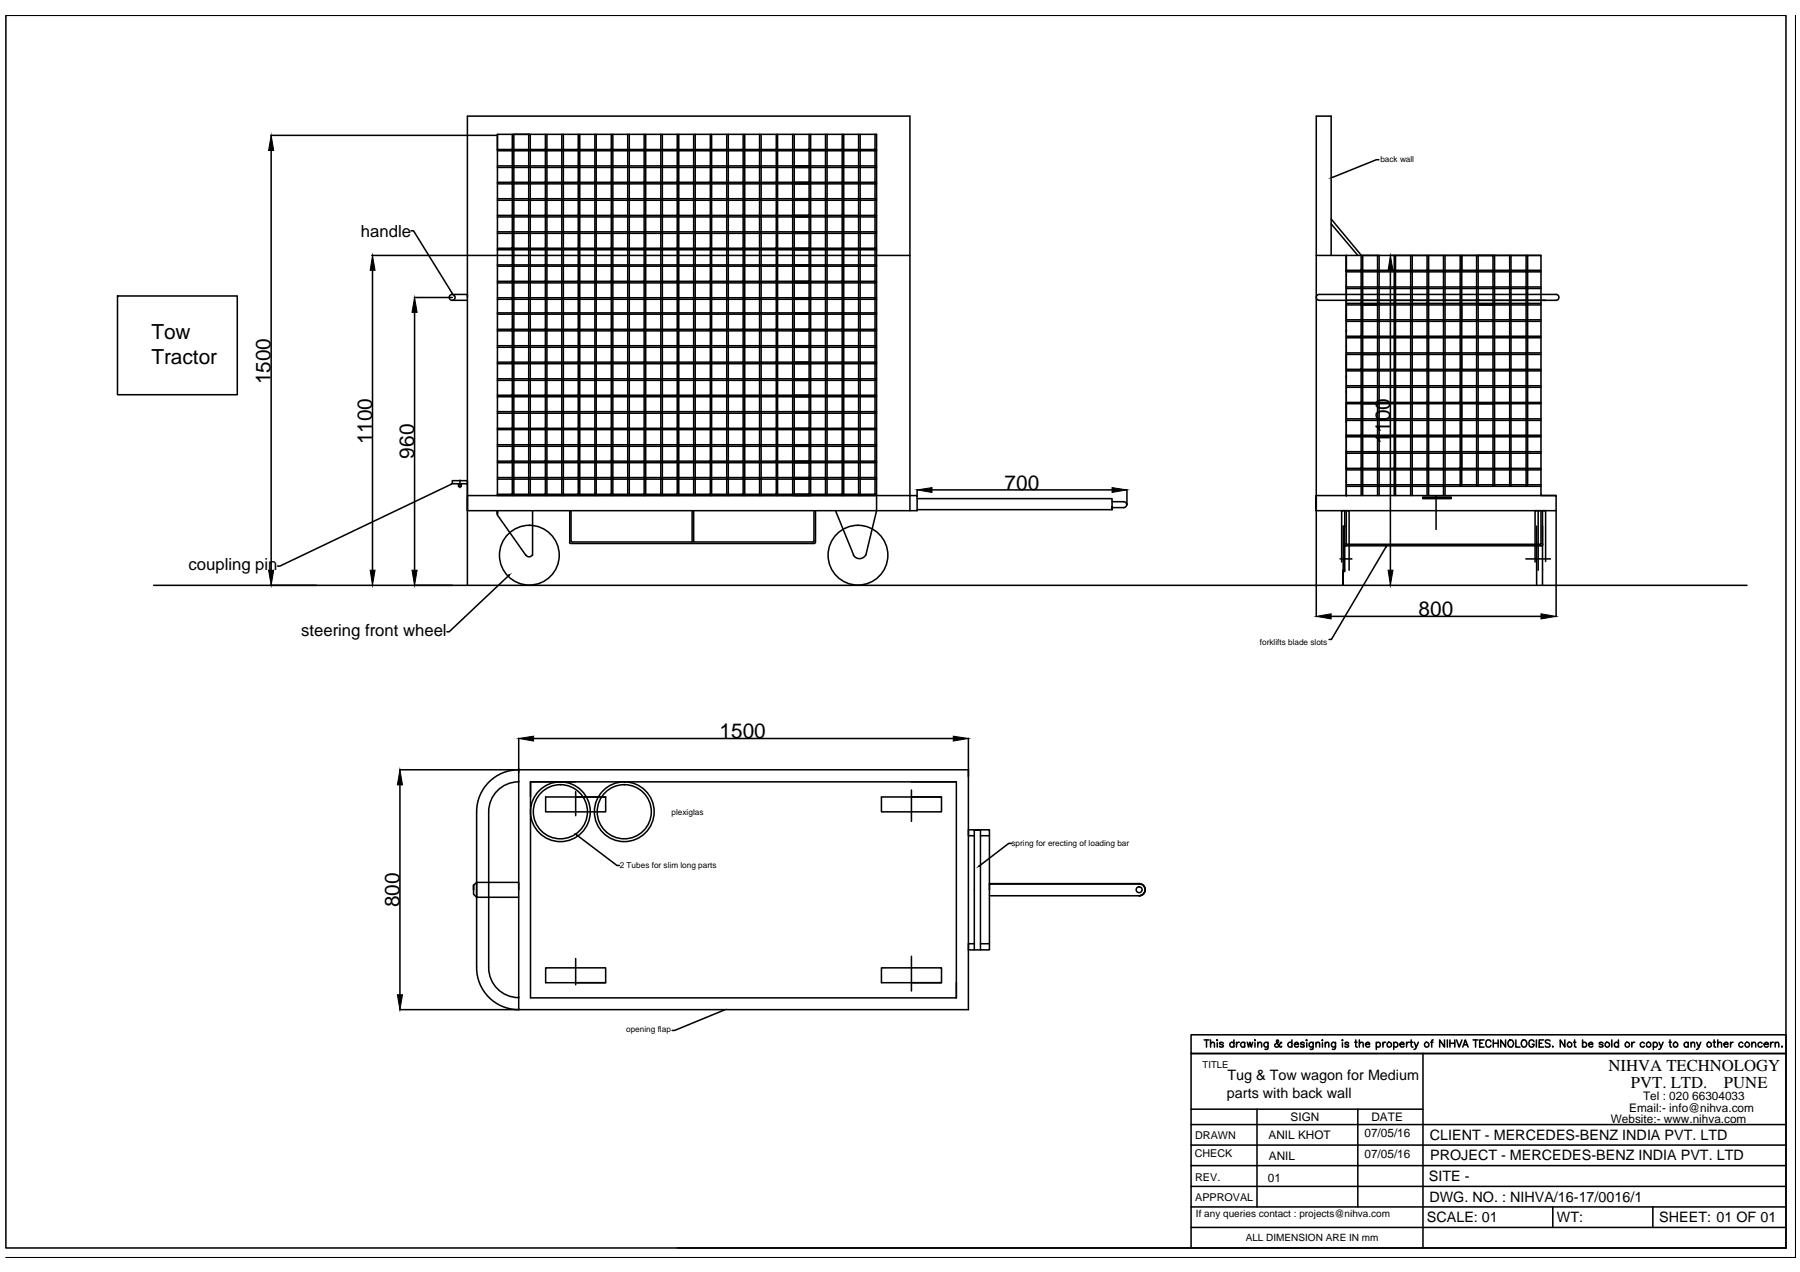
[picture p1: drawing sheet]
<svg xmlns="http://www.w3.org/2000/svg" width="297mm" height="210mm" viewBox="0 0 297 210" stroke-linecap="round" stroke-linejoin="round" font-family="sans-serif">
<!-- layer: 0 -->
<g fill="none" stroke="#000" stroke-width=".25">
<path d="M1 2.5h293.7v203.4h-293.7zM296.3 2.5v205h-295.3M44.7 22.3h37.3M44.7 24.8v69.3M67.8 38.1h.4l6.4 10.3M82.1 22.2v2.5h2.4v-2.5M82.1 24.7v.2h2.7v-2.7h2.4v2.7h-2.4v2.7h-2.7M87.2 22.2h.3v2.7h-.3v2.7h-2.4v2.7h-2.7M90 22.2v2.5h-5.5v2.7h-2.4M90.3 22.2v2.7h-2.8v2.7h-.3v2.7h-2.4v2.7h-2.7M92.7 22.2v2.7h-2.4v2.7h-2.8v2.7h-.3v2.7h-2.4v2.8h-2.7M93 22.2v2.7h-.3v2.7h-2.4v2.7h-2.8v2.7h-.3v2.8h-2.4v2.7h-2.7"/>
<path d="M95.4 22.2v2.5h-5.4v2.7h-5.5v2.7h-2.4M95.7 22.2v2.7h-2.7v2.7h-.3v2.7h-2.4v2.7h-2.8v2.8h-.3v2.7h-2.4v2.7h-2.7M98.2 22.2v2.7h-2.5v2.7h-2.7v2.7h-.3v2.7h-2.4v2.8h-2.8v2.7h-.3v2.7h-2.4v2.7h-2.7M98.4 22.2v2.7h-.2v2.7h-2.5v2.7h-2.7v2.7h-.3v2.8h-2.4v2.7h-2.8v2.7h-.3v2.7h-2.4v2.8h-2.7M100.9 22.2v2.5h-5.5v2.7h-5.4v2.7h-5.5v2.7h-2.4M101.1 22.2v2.7h-2.7v2.7h-.2v2.7h-2.5v2.7h-2.7v2.8h-.3v2.7h-2.4v2.7h-2.8v2.7h-.3v2.8h-2.4v2.7h-2.7M103.6 22.2v2.7h-2.5v2.7h-2.7v2.7h-.2v2.7h-2.5v2.8h-2.7v2.7h-.3v2.7h-2.4v2.7h-2.8v2.8h-.3v2.7h-2.4M103.8 22.2v2.7h-.2v2.7h-2.5v2.7h-2.7v2.7h-.2v2.8h-2.5v2.7h-2.7v2.7h-.3v2.7h-2.4v2.8h-2.8v2.7h-.3M106.3 22.2v2.5h-5.4v2.7h-5.5v2.7h-5.4v2.7h-5.5v2.7h-2.4M106.6 22.2v2.7h-2.8v2.7h-.2v2.7h-2.5v2.7h-2.7v2.8h-.2v2.7h-2.5v2.7h-2.7v2.7h-.3v2.8h-2.4v2.7h-2.8M109.1 22.2v2.7h-2.5v2.7h-2.8v2.7h-.2v2.7h-2.5v2.8h-2.7v2.7h-.2v2.7h-2.5v2.7h-2.7v2.8h-.3v2.7h-2.4M109.3 22.2v2.7h-.2v2.7h-2.5v2.7h-2.8v2.7h-.2v2.8h-2.5v2.7h-2.7v2.7h-.2v2.7h-2.5v2.8h-2.7v2.7h-.3"/>
<path d="M111.8 22.2v2.5h-5.5v2.7h-5.4v2.7h-5.5v2.7h-5.4v2.7h-5.5v2.8h-2.4M112 22.2v2.7h-2.7v2.7h-.2v2.7h-2.5v2.7h-2.8v2.8h-.2v2.7h-2.5v2.7h-2.7v2.7h-.2v2.8h-2.5v2.7h-2.7M114.5 22.2v2.7h-2.5v2.7h-2.7v2.7h-.2v2.7h-2.5v2.8h-2.8v2.7h-.2v2.7h-2.5v2.7h-2.7v2.8h-.2v2.7h-2.5M114.7 22.2v2.7h-.2v2.7h-2.5v2.7h-2.7v2.7h-.2v2.8h-2.5v2.7h-2.8v2.7h-.2v2.7h-2.5v2.8h-2.7v2.7h-.2M117.2 22.2v2.5h-5.4v2.7h-5.5v2.7h-5.4v2.7h-5.5v2.7h-5.4v2.8h-5.5v2.7h-2.4M117.4 22.2v2.7h-2.7v2.7h-.2v2.7h-2.5v2.7h-2.7v2.8h-.2v2.7h-2.5v2.7h-2.8v2.7h-.2v2.8h-2.5v2.7h-2.7M119.9 22.2v2.7h-2.5v2.7h-2.7v2.7h-.2v2.7h-2.5v2.8h-2.7v2.7h-.2v2.7h-2.5v2.7h-2.8v2.8h-.2v2.7h-2.5M120.2 22.2v2.7h-.3v2.7h-2.5v2.7h-2.7v2.7h-.2v2.8h-2.5v2.7h-2.7v2.7h-.2v2.7h-2.5v2.8h-2.8v2.7h-.2M122.6 22.2v2.5h-5.4v2.7h-5.4v2.7h-5.5v2.7h-5.4v2.7h-5.5v2.8h-5.4v2.7h-5.5v2.7h-2.4M122.9 22.2v2.7h-2.7v2.7h-.3v2.7h-2.5v2.7h-2.7v2.8h-.2v2.7h-2.5v2.7h-2.7v2.7h-.2v2.8h-2.5v2.7h-2.8M125.3 22.2v2.7h-2.4v2.7h-2.7v2.7h-.3v2.7h-2.5v2.8h-2.7v2.7h-.2v2.7h-2.5v2.7h-2.7v2.8h-.2v2.7h-2.5M125.6 22.2v2.7h-.3v2.7h-2.4v2.7h-2.7v2.7h-.3v2.8h-2.5v2.7h-2.7v2.7h-.2v2.7h-2.5v2.8h-2.7v2.7h-.2"/>
<path d="M128.1 22.2v2.5h-5.5v2.7h-5.4v2.7h-5.4v2.7h-5.5v2.7h-5.4v2.8h-5.5v2.7h-5.4v2.7h-5.5v2.7h-2.4M128.3 22.2v2.7h-2.7v2.7h-.3v2.7h-2.4v2.7h-2.7v2.8h-.3v2.7h-2.5v2.7h-2.7v2.7h-.2v2.8h-2.5v2.7h-2.7M130.8 22.2v2.7h-2.5v2.7h-2.7v2.7h-.3v2.7h-2.4v2.8h-2.7v2.7h-.3v2.7h-2.5v2.7h-2.7v2.8h-.2v2.7h-2.5M131.1 22.2v2.7h-.3v2.7h-2.5v2.7h-2.7v2.7h-.3v2.8h-2.4v2.7h-2.7v2.7h-.3v2.7h-2.5v2.8h-2.7v2.7h-.2M131.1 27.6v2.7h-.3v2.7h-2.5v2.8h-2.7v2.7h-.3v2.7h-2.4v2.7h-2.7v2.8h-.3v2.7h-2.5M131.1 30.3v2.7h-.3v2.8h-2.5v2.7h-2.7v2.7h-.3v2.7h-2.4v2.8h-2.7v2.7h-.3M131.1 33v2.8h-.3v2.7h-2.5v2.7h-2.7v2.7h-.3v2.8h-2.4v2.7h-2.7M131.1 35.8v2.7h-.3v2.7h-2.5v2.7h-2.7v2.8h-.3v2.7h-2.4M131.1 38.5v2.7h-.3v2.7h-2.5v2.8h-2.7v2.7h-.3M131.1 27.6h2.7M131.1 30.3h2.7M131.1 33h2.7"/>
<path d="M131.1 35.8h2.7M131.1 38.5h2.7M133.5 22.2v2.5h-5.4v2.7h-5.5v2.7h-5.4v2.7h-5.4v2.7h-5.5v2.8h-5.4v2.7h-5.5v2.7h-5.4v2.7h-5.5v2.7h-2.4M133.5 27.4h-5.4v2.7h-5.5v2.7h-5.4v2.7h-5.4v2.8h-5.5v2.7h-5.4v2.7h-5.5v2.7h-5.4v2.7h-2.8M133.5 30.1h-5.4v2.7h-5.5v2.7h-5.4v2.8h-5.4v2.7h-5.5v2.7h-5.4v2.7h-5.5v2.7h-2.7M133.5 32.8h-5.4v2.7h-5.5v2.8h-5.4v2.7h-5.4v2.7h-5.5v2.7h-5.4v2.7h-2.7M133.5 35.5h-5.4v2.8h-5.5v2.7h-5.4v2.7h-5.4v2.7h-5.5v2.7h-2.7M133.5 38.3h-5.4v2.7h-5.5v2.7h-5.4v2.7h-5.4v2.7h-2.7M133.8 38.5h2.4v-2.7h.3v-2.8h2.7v-2.7h2.5v-2.7h.2v-2.7h2.8v-2.7h-62.6v59.6h2.7v-2.7h2.4v-2.7h.3v-2.8h2.8v-2.7h2.4v-2.7h.3v-2.7h2.7v-2.7h2.5v-2.8h.2v-2.7h2.7v-2.7h2.5v-2.8h.2v-2.7M133.8 22.2v2.7h-2.7v2.7h-.3v2.7h-2.5v2.7h-2.7v2.8h-.3v2.7h-2.4v2.7h-2.7v2.7h-.3v2.8h-2.5v2.7h-2.7M133.8 27.6v2.7h-2.7M133.8 30.3v2.7h-2.7"/>
<path d="M133.8 33v2.8h-2.7M133.8 35.8v2.7h-2.7M133.8 38.5v2.7h-2.7M136.2 22.2v2.7h-2.4v2.7h-2.7M136.5 22.2v2.7h-.3v2.7h-2.4M139 22.2v2.5h-5.5v2.7h-2.4M139.2 22.2v2.7h-2.7v2.7h-.3v2.7h-2.4M141.7 22.2v2.7h-2.5v2.7h-2.7v2.7h-.3v2.7h-2.4M141.9 22.2v2.7h-.2v2.7h-2.5v2.7h-2.7v2.7h-.3v2.8h-2.4M144.4 22.2v2.5h-5.4v2.7h-5.5v2.7h-2.4M144.7 24.7h-.3v2.7h-5.4v2.7h-5.5v2.7h-2.4M144.7 27.4h-.3v2.7h-5.4v2.7h-5.5v2.7h-2.4"/>
<path d="M144.7 27.6h-2.8v2.7h-.2v2.7h-2.5v2.8h-2.7v2.7h-.3v2.7h-2.4M144.7 30.1h-.3v2.7h-5.4v2.7h-5.5v2.8h-2.4M144.7 30.3h-2.8v2.7h-.2v2.8h-2.5v2.7h-2.7v2.7h-.3v2.7h-2.4M144.7 32.8h-.3v2.7h-5.4v2.8h-5.5v2.7h-2.4M144.7 33h-2.8v2.8h-.2v2.7h-2.5v2.7h-2.7v2.7h-.3v2.8h-2.4M144.7 35.5h-.3v2.8h-5.4v2.7h-5.5v2.7h-2.4M144.7 35.8h-2.8v2.7h-.2v2.7h-2.5v2.7h-2.7v2.8h-.3v2.7h-5.1h2.7v-2.7M144.7 38.3h-.3v2.7h-5.4v2.7h-5.5v2.7h-2.4M144.7 38.5h-2.8v2.7h-.2v2.7h-2.5v2.8h-2.7v2.7h-.3M144.7 24.9v59.2M219.7 36.9l4.4 5.2M219.7 36.1l5 6"/>
<path d="M227.5 26.4h-.4l-7.2 2.9M19.4 48.8h19.8v16.3h-19.8zM61.4 42.1h88.8M61.5 44.6v49.5M68.4 49.1h6.2M68.4 51.5v42.6M74.6 48.6h2.5v.5M74.6 49.6h2.5M84.5 49.1v2.5h-2.4M84.8 49.1h-.3v.3M84.8 49.1v2.7h-2.7M84.8 49.1h2.4"/>
<path d="M87.2 49.1v2.7h-2.4v2.8h-2.7M87.5 49.1v2.7h-.3v2.8h-2.4v2.7h-2.7M90 49.1v2.5h-5.5v2.7h-2.4M90.3 49.1h-.3v.3M90.3 49.1v2.7h-2.8v2.8h-.3v2.7h-2.4v2.7h-2.7M90.3 49.1h2.4M92.7 49.1v2.7h-2.4v2.8h-2.8v2.7h-.3v2.7h-2.4v2.8h-2.7M93 49.1v2.7h-.3v2.8h-2.4v2.7h-2.8v2.7h-.3v2.8h-2.4v2.7h-2.7M95.4 49.1v2.5h-5.4v2.7h-5.5v2.8h-2.4M95.7 49.1h-.3v.3M95.7 49.1v2.7h-2.7v2.8h-.3v2.7h-2.4v2.7h-2.8v2.8h-.3v2.7h-2.4v2.7h-2.7M95.7 49.1h2.5"/>
<path d="M98.2 49.1v2.7h-2.5v2.8h-2.7v2.7h-.3v2.7h-2.4v2.8h-2.8v2.7h-.3v2.7h-2.4v2.7h-2.7M98.4 49.1v2.7h-.2v2.8h-2.5v2.7h-2.7v2.7h-.3v2.8h-2.4v2.7h-2.8v2.7h-.3v2.7h-2.4v2.7h-2.7M100.9 49.1v2.5h-5.5v2.7h-5.4v2.8h-5.5v2.7h-2.4M101.1 49.1h-.2v.3M101.1 49.1v2.7h-2.7v2.8h-.2v2.7h-2.5v2.7h-2.7v2.8h-.3v2.7h-2.4v2.7h-2.8v2.7h-.3v2.7h-2.4v2.8h-2.7M101.1 49.1h2.5M103.6 49.1v2.7h-2.5v2.8h-2.7v2.7h-.2v2.7h-2.5v2.8h-2.7v2.7h-.3v2.7h-2.4v2.7h-2.8v2.7h-.3v2.8h-2.4v2.7h-2.7M106.3 49.1v2.5h-5.4v2.7h-5.5v2.8h-5.4v2.7h-5.5v2.7h-2.4M106.6 49.1h-.3v.3M106.6 49.1v2.7h-2.8v2.8h-.2v2.7h-2.5v2.7h-2.7v2.8h-.2v2.7h-2.5v2.7h-2.7v2.7h-.3v2.7h-2.4v2.8h-2.8v2.7h-.3v2.7h-2.4M106.6 49.1h2.5M109.1 49.1v2.7h-2.5v2.8h-2.8v2.7h-.2v2.7h-2.5v2.8h-2.7v2.7h-.2v2.7h-2.5v2.7h-2.7v2.7h-.3v2.8h-2.4v2.7h-2.8v2.7h-.3"/>
<path d="M109.3 49.1v2.7h-.2v2.8h-2.5v2.7h-2.8v2.7h-.2v2.8h-2.5v2.7h-2.7v2.7h-.2v2.7h-2.5v2.7h-2.7v2.8h-.3v2.7h-2.4v2.7h-2.8M111.8 49.1v2.5h-5.5v2.7h-5.4v2.8h-5.5v2.7h-5.4v2.7h-5.5v2.7h-2.4M112 49.1h-.2v.3M112 49.1v2.7h-2.7v2.8h-.2v2.7h-2.5v2.7h-2.8v2.8h-.2v2.7h-2.5v2.7h-2.7v2.7h-.2v2.7h-2.5v2.8h-2.7v2.7h-.3v2.7h-2.4M112 49.1h2.5M114.5 49.1v2.7h-2.5v2.8h-2.7v2.7h-.2v2.7h-2.5v2.8h-2.8v2.7h-.2v2.7h-2.5v2.7h-2.7v2.7h-.2v2.8h-2.5v2.7h-2.7v2.7h-.3M114.7 49.1v2.7h-.2v2.8h-2.5v2.7h-2.7v2.7h-.2v2.8h-2.5v2.7h-2.8v2.7h-.2v2.7h-2.5v2.7h-2.7v2.8h-.2v2.7h-2.5v2.7h-2.7M117.2 49.1v2.5h-5.4v2.7h-5.5v2.8h-5.4v2.7h-5.5v2.7h-5.4v2.7h-5.5v2.7h-2.4M117.4 49.1h-.2v.3M117.4 49.1v2.7h-2.7v2.8h-.2v2.7h-2.5v2.7h-2.7v2.8h-.2v2.7h-2.5v2.7h-2.8v2.7h-.2v2.7h-2.5v2.8h-2.7v2.7h-.2v2.7h-2.5M117.4 49.1h2.5M119.9 49.1v2.7h-2.5v2.8h-2.7v2.7h-.2v2.7h-2.5v2.8h-2.7v2.7h-.2v2.7h-2.5v2.7h-2.8v2.7h-.2v2.8h-2.5v2.7h-2.7v2.7h-.2"/>
<path d="M120.2 49.1v2.7h-.3v2.8h-2.5v2.7h-2.7v2.7h-.2v2.8h-2.5v2.7h-2.7v2.7h-.2v2.7h-2.5v2.7h-2.8v2.8h-.2v2.7h-2.5v2.7h-2.7M122.6 49.1v2.5h-5.4v2.7h-5.4v2.8h-5.5v2.7h-5.4v2.7h-5.5v2.7h-5.4v2.7h-5.5v2.8h-2.4M122.9 49.1h-.3v.3M122.9 49.1v2.7h-2.7v2.8h-.3v2.7h-2.5v2.7h-2.7v2.8h-.2v2.7h-2.5v2.7h-2.7v2.7h-.2v2.7h-2.5v2.8h-2.8v2.7h-.2v2.7h-2.5M122.9 49.1h2.4M125.3 49.1v2.7h-2.4v2.8h-2.7v2.7h-.3v2.7h-2.5v2.8h-2.7v2.7h-.2v2.7h-2.5v2.7h-2.7v2.7h-.2v2.8h-2.5v2.7h-2.8v2.7h-.2M125.6 49.1v2.7h-.3v2.8h-2.4v2.7h-2.7v2.7h-.3v2.8h-2.5v2.7h-2.7v2.7h-.2v2.7h-2.5v2.7h-2.7v2.8h-.2v2.7h-2.5v2.7h-2.8M128.1 49.1v2.5h-5.5v2.7h-5.4v2.8h-5.4v2.7h-5.5v2.7h-5.4v2.7h-5.5v2.7h-5.4v2.8h-5.5v2.7h-2.4M128.3 49.1h-.2v.3M128.3 49.1v2.7h-2.7v2.8h-.3v2.7h-2.4v2.7h-2.7v2.8h-.3v2.7h-2.5v2.7h-2.7v2.7h-.2v2.7h-2.5v2.8h-2.7v2.7h-.2v2.7h-2.5M128.3 49.1h2.5M130.8 49.1h2.7v2.5h-2.4"/>
<path d="M130.8 49.1v2.7h-2.5v2.8h-2.7v2.7h-.3v2.7h-2.4v2.8h-2.7v2.7h-.3v2.7h-2.5v2.7h-2.7v2.7h-.2v2.8h-2.5v2.7h-2.7v2.7h-.2M131.1 41.2v2.7h-.3v2.8h-2.5v2.7h-2.7M131.1 43.9v2.8h-.3v2.7h-2.5M131.1 46.7v2.7h-.3M131.1 51.8v2.8h-.3v2.7h-2.5v2.7h-2.7v2.8h-.3v2.7h-2.4v2.7h-2.7v2.7h-.3v2.7h-2.5v2.8h-2.7v2.7h-.2v2.7h-2.5M131.1 54.6v2.7h-.3v2.7h-2.5v2.8h-2.7v2.7h-.3v2.7h-2.4v2.7h-2.7v2.7h-.3v2.8h-2.5v2.7h-2.7v2.7h-.2M131.1 57.3v2.7h-.3v2.8h-2.5v2.7h-2.7v2.7h-.3v2.7h-2.4v2.7h-2.7v2.8h-.3v2.7h-2.5v2.7h-2.7M131.1 41.2h2.7M131.1 43.9h2.7M131.1 46.7h2.7M131.1 51.8h2.7M131.1 54.6h2.7"/>
<path d="M131.1 57.3h2.7M133.5 41h-5.4v2.7h-5.5v2.7h-5.4v2.7h-2.7M133.5 43.7h-5.4v2.7h-5.5v2.7h-2.7M133.5 46.4h-5.4v2.7h-2.8M133.5 51.6h-5.4v2.7h-5.5v2.8h-5.4v2.7h-5.4v2.7h-5.5v2.7h-5.4v2.7h-5.5v2.8h-5.4v2.7h-5.5v2.7h-2.4M133.5 54.3h-5.4v2.8h-5.5v2.7h-5.4v2.7h-5.4v2.7h-5.5v2.7h-5.4v2.8h-5.5v2.7h-5.4v2.7h-5.5v2.7h-2.4M133.5 57.1h-5.4v2.7h-5.5v2.7h-5.4v2.7h-5.4v2.7h-5.5v2.8h-5.4v2.7h-5.5v2.7h-5.4v2.7h-5.5v2.8h-2.4M133.5 59.8h-5.4v2.7h-5.5v2.7h-5.4v2.7h-5.4v2.8h-5.5v2.7h-5.4v2.7h-5.5v2.7h-5.4v2.8h-5.5v.2M133.8 41.2v2.7h-2.7M133.8 43.9v2.8h-2.7M133.8 49.1h-.3v.3M133.8 49.1v2.7h-2.7"/>
<path d="M133.8 51.8v2.8h-2.7M133.8 54.6v2.7h-2.7M133.8 57.3v2.7h-2.7M133.8 49.1h2.4M136.2 49.1v2.7h-2.4M136.5 49.1v2.7h-.3v2.8h-2.4M139 49.1v2.5h-5.5v2.7h-2.4M139.2 49.1h-.2v.3M139.2 49.1v2.7h-2.7v2.8h-.3v2.7h-2.4M139.2 49.1h2.5M141.7 49.1v2.7h-2.5v2.8h-2.7v2.7h-.3v2.7h-2.4M141.9 49.1v2.7h-.2v2.8h-2.5v2.7h-2.7v2.7h-.3v2.8h-2.4"/>
<path d="M141.9 49.4h2.8M144.4 49.1v2.5h-5.4v2.7h-5.5v2.8h-2.4M144.7 41h-.3v2.7h-5.4v2.7h-5.5v2.7h-2.4v2.7h-.3v2.8h-2.5v2.7h-2.7v2.7h-.3v2.8h-2.4v2.7h-2.7v2.7h-.3v2.7h-2.5v2.7h-2.7v2.8h-.2v2.7h-2.5v2.7h-2.7M144.7 41.2h-2.8v2.7h-.2v2.8h-2.5v2.7h-2.7M144.7 43.7h-.3v2.7h-5.4v2.7h-2.8M144.7 43.9h-2.8v2.8h-.2v2.7h-2.5M144.7 46.4h-.3v2.7h-2.7M144.7 46.7h-2.8v2.7h-.2M144.7 49.1h-.3v.3M144.7 51.6h-.3v2.7h-5.4v2.8h-5.5v2.7h-2.4M144.7 51.8h-2.8v2.8h-.2v2.7h-2.5v2.7h-2.7v2.8h-.3v2.7h-2.4M144.7 54.3h-.3v2.8h-5.4v2.7h-5.5v2.7h-2.4"/>
<path d="M144.7 54.6h-2.8v2.7h-.2v2.7h-2.5v2.8h-2.7v2.7h-.3v2.7h-2.4M144.7 57.1h-.3v2.7h-5.4v2.7h-5.5v2.7h-2.4M144.7 57.3h-2.8v2.7h-.2v2.8h-2.5v2.7h-2.7v2.7h-.3v2.7h-2.4M144.7 59.8h-.3v2.7h-5.4v2.7h-5.5v2.7h-2.4M217.2 42.1v-22.9h2.5v22.9M217.3 48.8l.4-.2h39.1a.49 .49 0 0 1 .5 .5 .49 .49 0 0 1-.5 .5h-39.1a.49 .49 0 0 1-.4-.8zM222.2 42.1h32.1v39.7h2.5M222.2 42.1v2.8M222.2 47.1v2.7M222.2 52.1v2.7M222.2 54.5v2.7M222.2 57.1v2.7"/>
<path d="M222.2 59.6v2.7M222.2 42.1v2.5h2.4v-2.5M222.2 55.5h2.4v-2.7h5.5v-2.7h5.4v-2.7h5.5v-2.8h.2v.3h2.7v-2.8h2.5v2.8h-2.5v2.7h-2.7v2.7h-2.7v2.7h-.3v2.7h-2.4v2.8h-2.8v2.7h-.2v2.7h-2.5v2.7h-2.7M224.9 50.3v2.7h-2.7v-.2M224.9 50.3h2.4v2.7h-2.4v2.7h-2.7M224.9 58.5v2.7h-2.7v-.3M224.9 58.5h2.4v2.7h-2.4v2.7h-2.7M227.3 42.1h.3v2.8h-.3v2.7h-2.4v2.7h-2.7v2.5h2.4v-2.7h5.5v-2.7h5.4v-2.8h5.5v-2.5M229.4 42.1h24.9M229.4 44.6v49.5M230.1 42.1v2.5h-5.5v2.8h-2.4v-2.8v.3h2.7v-2.8h2.4v2.8h-2.4v2.7h-2.7M230.3 42.1v2.8h-2.7v2.7h-.3v2.7h-2.4"/>
<path d="M232.8 42.1v2.8h-2.5v2.7h-2.7v2.7h-.3h.3v2.7h-.3v2.7h-2.4v2.8h-2.7v2.4h2.4v-2.7h5.5v-2.7h5.4v-2.7h5.5v-2.7h2.7v-2.7h5.4v-2.8h5.2M233 49.6h.3h-11.1v2.7M233 42.1v2.8h-.2v2.7h-2.5v2.7h-2.7M233.3 49.6h10.9h-.3M235.5 42.1v2.5h-5.4v2.8h-5.5v2.7h-2.4M235.8 42.1v2.8h-2.8v2.7h-.2v2.7h-2.5v2.7h-2.7v2.7h-.3v2.8h-2.4M238.2 42.1v2.8h-2.4v2.7h-2.8v2.7h-.2v2.7h-2.5v2.7h-2.7v2.8h-.3h.3v2.7h-.3v2.7h-2.4v2.7h-2.7v2.5h2.4v-2.7h5.5v-2.7h5.4v-2.8h5.5v-2.7h2.7v-2.7h5.4v-2.7h5.2M238.5 42.1v2.8h-.3v2.7h-2.4v2.7h-2.8v2.7h-.2v2.7h-2.5v2.8h-2.7M241.2 44.9v2.7h-2.7v2.7h-.3v2.7h-2.4v2.7h-2.8v2.8h-.2v2.7h-2.5v2.7h-2.7v2.7h-.3h.3v2.8h-.3v2.7h-2.4v2.7h-2.7v2.5h2.4v-2.8h5.5v-2.7h5.4v-2.7h5.5v-2.7h2.7v-2.7h5.4v-2.8h5.2M241.2 50.3v2.7h-2.7v2.7h-.3v2.8h-2.4v2.7h-2.8v2.7h-.2v2.7h-2.5v2.8h-2.7v2.7h-.3v2.7h-2.4M241.2 53v2.7h-2.7v2.8h-.3v2.7h-2.4v2.7h-2.8v2.7h-.2v2.8h-2.5v2.7h-2.7v2.7h-.3h.3v2.7h-.3v2.7h-2.4v1.6M241.2 58.5v2.7h-2.7v2.7h-.3v2.7h-2.4v2.8h-2.8v2.7h-.2v2.7h-2.5v2.7h-2.7v2.7h-.3v1.6"/>
<path d="M243.7 42.1v2.5h-2.5v-2.5v2.8h-2.7v2.7h-.3v2.7h-2.4v2.7h-2.8v2.7h-.2v2.8h-2.5v2.7h-2.7v2.7h-.3v2.7h-2.4M243.9 50.3v2.7h-2.7v-.2h-.2v2.7h-5.5v2.7h-5.4v2.7h-5.5v2.8h-2.4M243.9 50.3h2.5v2.7h-2.5v2.7h-2.7v2.8h-2.7v2.7h-.3v2.7h-2.4v2.7h-2.8v2.8h-.2v2.7h-2.5v2.7h-2.7M243.9 58.5v2.7h-2.7v-.3h-.2v2.8h-5.5v2.7h-5.4v2.7h-5.5v2.7h-2.4M243.9 58.5h2.5v2.7h-2.5v2.7h-2.7v2.7h-2.7v2.8h-.3v2.7h-2.4v2.7h-2.8v2.7h-.2v2.7h-2.5v1.6M244.2 49.6h10.9M246.4 42.1h.2v2.8h-.2v2.7h-2.5v2.7h-2.7M249.1 42.1v2.5h-5.4v2.8h-2.7v2.7h-5.5v2.7h-5.4v2.7h-5.5v2.7h-2.4M249.3 42.1v2.8h-2.7v2.7h-.2v2.7h-2.5M251.8 42.1v2.8h-2.5v2.7h-2.7v2.7h-.2h.2v2.7h-.2v2.7h-2.5v2.8h-2.7M252.1 42.1v2.8h-.3v2.7h-2.5v2.7h-2.7M254.3 50.1h-5.2v2.7h-5.4v2.7h-2.7v2.7h-5.5v2.7h-5.4v2.8h-5.5v2.7h-2.4"/>
<path d="M254.3 58.2h-5.2v2.7h-5.4v2.8h-2.7v2.7h-5.5v2.7h-5.4v2.7h-5.5v2.7h-2.4M254.3 47.4h-5.2v2.7h-5.4v2.7h-2.5v-2.5M254.3 44.9h-2.2v2.7h-.3v2.7h-2.5v2.7h-2.7v2.7h-.2v2.8h-2.5M254.3 47.6h-2.2v2.7h-.3v2.7h-2.5v2.7h-2.7v2.8h-.2h.2v2.7h-.2v2.7h-2.5v2.7h-2.7M254.3 50.3h-2.2v2.7h-.3v2.7h-2.5v2.8h-2.7M254.3 55.5h-5.2v2.7h-5.4v2.7h-2.5v-2.4M254.3 53h-2.2v2.7h-.3v2.8h-2.5v2.7h-2.7v2.7h-.2v2.7h-2.5M254.3 55.7h-2.2v2.8h-.3v2.7h-2.5v2.7h-2.7v2.7h-.2h.2v2.8h-.2v2.7h-2.5v2.7h-2.7M254.3 58.5h-2.2v2.7h-.3v2.7h-2.5v2.7h-2.7M74.5 79.9l-28.3 13.5h-.4M75.9 79.8h-.3v.5h.5v-.5M75.9 79.2v1.3"/>
<path d="M77.1 79.8h-2.5v-.5h2.5v5M131.1 60v2.8h-.3v2.7h-2.5v2.7h-2.7v2.7h-.3v2.7h-2.4v2.8h-2.7v2.7h-.3v2.7h-2.5M131.1 62.8v2.7h-.3v2.7h-2.5v2.7h-2.7v2.7h-.3v2.8h-2.4v2.7h-2.7v2.7h-.3M131.1 65.5v2.7h-.3v2.7h-2.5v2.7h-2.7v2.8h-.3v2.7h-2.4v2.7h-2.7M131.1 68.2v2.7h-.3v2.7h-2.5v2.8h-2.7v2.7h-.3v2.7h-2.4M131.1 70.9v2.7h-.3v2.8h-2.5v2.7h-2.7v2.7h-.3M131.1 73.6v2.8h-.3v2.7h-2.5v2.7h-2.7M131.1 76.4v2.7h-.3v2.7h-2.5M131.1 79.1v2.7h-.3M131.1 60h2.7M131.1 62.8h2.7M131.1 65.5h2.7"/>
<path d="M131.1 68.2h2.7M131.1 70.9h2.7M131.1 73.6h2.7M131.1 76.4h2.7M131.1 79.1h2.7M133.5 62.5h-5.4v2.7h-5.5v2.7h-5.4v2.8h-5.4v2.7h-5.5v2.7h-5.4v2.7h-5.5v2.8h-5.4v.2M133.5 65.2h-5.4v2.7h-5.5v2.8h-5.4v2.7h-5.4v2.7h-5.5v2.7h-5.4v2.8h-5.5v.2M133.5 67.9h-5.4v2.8h-5.5v2.7h-5.4v2.7h-5.4v2.7h-5.5v2.8h-5.4v.2M133.5 70.7h-5.4v2.7h-5.5v2.7h-5.4v2.7h-5.4v2.8h-5.5v.2M133.5 73.4h-5.4v2.7h-5.5v2.7h-5.4v2.8h-5.4v.2M133.5 76.1h-5.4v2.7h-5.5v2.8h-5.4v.2M133.5 78.8h-5.4v2.8h-5.5v.2"/>
<path d="M133.8 60v2.8h-2.7M133.8 62.8v2.7h-2.7M133.8 65.5v2.7h-2.7M133.8 68.2v2.7h-2.7M133.8 70.9v2.7h-2.7M133.8 73.6v2.8h-2.7M133.8 76.4v2.7h-2.7M144.7 60h-2.8v2.8h-.2v2.7h-2.5v2.7h-2.7v2.7h-.3v2.7h-2.4M144.7 62.5h-.3v2.7h-5.4v2.7h-5.5v2.8h-2.4M144.7 62.8h-2.8v2.7h-.2v2.7h-2.5v2.7h-2.7v2.7h-.3v2.8h-2.4M144.7 65.2h-.3v2.7h-5.4v2.8h-5.5v2.7h-2.4M144.7 65.5h-2.8v2.7h-.2v2.7h-2.5v2.7h-2.7v2.8h-.3v2.7h-2.4"/>
<path d="M144.7 67.9h-.3v2.8h-5.4v2.7h-5.5v2.7h-2.4M144.7 68.2h-2.8v2.7h-.2v2.7h-2.5v2.8h-2.7v2.7h-.3v2.7h-5.1h2.7v-2.7M144.7 70.7h-.3v2.7h-5.4v2.7h-5.5v2.7h-2.4M144.7 70.9h-2.8v2.7h-.2v2.8h-2.5v2.7h-2.7v2.7h-.3M144.7 73.4h-.3v2.7h-5.4v2.7h-5.5v2.8h-2.4M144.7 73.6h-2.8v2.8h-.2v2.7h-2.5v2.7h-2.7M144.7 76.1h-.3v2.7h-5.4v2.8h-5.5v.2M144.7 76.4h-2.8v2.7h-.2v2.7h-2.5M144.7 78.8h-.3v2.8h-5.4v.2M144.7 79.1h-2.8v2.7h-.2M222.2 62v2.8M222.2 64.5v2.8"/>
<path d="M222.2 67v2.8M222.2 69.5v2.7M222.2 72v2.7M222.2 74.5v2.7M222.2 76.9v2.7M222.2 79.4v2.5M224.9 66.6v2.8h-2.7v-.3M224.9 66.6h2.4v2.8h-2.4v2.7h-2.7M224.9 74.8v2.7h-2.7v-.2M224.9 74.8h2.4v2.7h-2.4v2.7h-2.7M241.2 61.2v2.7h-2.7v2.7h-.3v2.8h-2.4v2.7h-2.8v2.7h-.2v2.7h-2.5v2.7h-2.7v1.6M241.2 66.6v2.8h-2.7v2.7h-.3v2.7h-2.4v2.7h-2.8v2.7h-.2v1.6"/>
<path d="M241.2 69.4v2.7h-2.7v2.7h-.3v2.7h-2.4v2.7h-2.8v1.6M241.2 74.8v2.7h-2.7v2.7h-.3v1.6M241.2 77.5v2.7h-2.7v1.6M243.9 66.6v2.8h-2.7v-.3h-.2v2.7h-5.5v2.7h-5.4v2.8h-5.5v2.7h-2.4M243.9 66.6h2.5v2.8h-2.5v2.7h-2.7v2.7h-2.7v2.7h-.3v2.7h-2.4v1.6M243.9 74.8v2.7h-2.7v-.2h-.2v2.7h-5.5v1.8M243.9 74.8h2.5v2.7h-2.5v2.7h-2.7M254.3 66.4h-5.2v2.7h-5.4v2.7h-2.7v2.7h-5.5v2.8h-5.4v2.7h-5.5v1.8M254.3 69.1h-5.2v2.7h-5.4v2.7h-2.7v2.8h-5.5v2.7h-5.4v1.8M254.3 74.5h-5.2v2.8h-5.4v2.7h-2.7v.2M254.3 63.7h-5.2v2.7h-5.4v2.7h-2.5v-2.5M254.3 61.2h-2.2v2.7h-.3v2.7h-2.5v2.8h-2.7v2.7h-.2v2.7h-2.5"/>
<path d="M254.3 63.9h-2.2v2.7h-.3v2.8h-2.5v2.7h-2.7v2.7h-.2h.2v2.7h-.2v2.7h-2.5M254.3 66.6h-2.2v2.8h-.3v2.7h-2.5v2.7h-2.7M254.3 71.8h-5.2v2.7h-5.4v2.8h-2.5v-2.5M254.3 69.4h-2.2v2.7h-.3v2.7h-2.5v2.7h-2.7v2.7h-.2M254.3 72.1h-2.2v2.7h-.3v2.7h-2.5v2.7h-2.7M254.3 77.3h-5.2v2.7h-5.4v.2M254.3 74.8h-2.2v2.7h-.3v2.7h-2.5M254.3 80h-5.2v.2M254.3 77.5h-2.2v2.7h-.3M25.4 96.6h262.9M77.1 81.8h74.2v2.5h-74.2zM82.1 84.3v.7l4.7 6.6"/>
<path d="M84 94.9l-9.9 9.4h-.4M86.8 91.6a.61 .61 0 0 0 1 0M87.9 84.3v7.3M94 89.5l.1 .1M94 84.3v5.2M94.1 89.7h40.3M94.2 89.2l.2 .2M94.2 84.3v5M114.2 84.3v5.1h-19.8M114.5 84.3v5.1h19.7M133.5 81.6h-5.4v.2M134.3 89.2l-.1 .2"/>
<path d="M134.3 84.3v5M134.5 89.5l-.1 .1M134.6 84.3v5.2M137.9 84.3l3 7.3M140.8 91.6a1.16 1.16 0 0 0 2 0M141.9 81.8h2.8M144.7 81.6h-.3v.2M144.7 84.3l-1.8 7.3M150.2 84.3v-65.1h-73.1v77.4M151.3 82.3h32.2v1.8v-.5M151.3 84.1h32.2M151.3 80.8v1"/>
<path d="M153.8 80.8h29.7M183.5 82.8h1.9a.49 .49 0 0 1 .5 .5 .49 .49 0 0 1-.5 .5h-1.9M186 83.3h.1M186 80.8v2.5M217.2 84.3v17.5M221.1 92.2h2M221.4 92.7v-8.4h.5v10M221.9 89.9l.1 .2h32.4l.2-.2M222.1 89.7l.2 .1h31.9M222.2 81.8v-39.7h-5v42.2v-2.5h39.6v2.5h-39.6M222.2 89.7v-5.4h.4v9.8M222.2 86.8h-.5v9.8v-2.5h.2"/>
<path d="M228.7 90.2l-9 15.3h-.4M234.8 82h4.7v.3h-4.7zM237 82.3v5.1M251.8 92.2h4.1M252.1 80.2h2.2M253.6 86.8v9.8M253.8 84.3h-.5v8.4M254.1 89.8l.2-.1v-5.4h-.5v9.8M255.1 92.7v-8.4h-.5v12.3M256.8 84.3v17.5M219.7 101.7h34.6M66 127h19.6a6.9 6.9 0 0 0-6.9 6.9v25.8a6.9 6.9 0 0 0 6.9 6.9h-19.6"/>
<path d="M66 129.5v34.7M85.6 129a4.9 4.9 0 0 0-5 4.9v25.8a4.9 4.9 0 0 0 5 4.9M85.6 127h.1M85.6 129h.1M85.6 121.8v44.8M85.6 127h74.2M87.5 129h70.3v35.7h-70.3zM88.1 121.9h69.2M95 131.5h4.9v2.5h-9.9v-2.5h9.9M95 130.6v4M95.2 137.8l6.6 5h.4M150.4 131.5h5v2.5h-9.9v-2.5h9.9"/>
<path d="M150.4 130.4v5.1M159.8 121.8v44.8h-74.2M160.8 137.9h-1v-1h3.5v19.8h-1.5v-19.8h-1v19.8M161.8 137.9h1.5M166.9 139.2h-.4l-5 3.7M78.1 146.8v-.7v1.5l.6 .5M78.7 145.6l-.6 .5M85.6 146.8v-1.2h-6.9v2.5h6.9M95 158.2v4.3M150.4 157.8v5.7M160.8 155.7h-1v1h2M161.8 155.7h1.5"/>
<path d="M163.3 145.8h24.7h-24.7v1M188 145.8a.99 .99 0 0 1 1 1 .99 .99 0 0 1-1 1h-24.7M85.6 164.7h.1M85.6 166.6h.1M95 162.2h4.9v-2.5h-9.9v2.5h9.9M119.5 166.7l-8.2 3.3h-.4M150.4 162.2h5v-2.5h-9.9v2.5h9.9M198.7 171.6h.8M199.1 171.6v1.2M199.8 172.2l.3-.2 .3 .1v.7M199.8 171.6v1.2M200.8 171.6h.1v.1z"/>
<path d="M200.9 172.1v.7M201.9 172.2a.38 .38 0 0 0-.6 0l.6 .4-.3 .2-.3-.1v-.1M203.6 172.2a.38 .38 0 0 0-.5-.1 .38 .38 0 0 0 0 .6 .38 .38 0 0 0 .5-.1M203.6 171.6v1.2M204 172v.8M204.5 172l-.3 .1-.2 .2M205.4 172.2a.38 .38 0 0 0-.6-.1 .38 .38 0 0 0 0 .6 .38 .38 0 0 0 .6-.1M205.4 172v.8M205.8 172l.2 .8 .2-.8 .3 .8 .2-.8M207.1 171.6h.1l-.1 .1zM207.1 172.1v.7M207.6 172.2l.4-.2 .2 .2v.6"/>
<path d="M207.6 172v.8M209.3 172l-.1 1.1h-.5M209.3 172.2a.38 .38 0 0 0-.6-.1 .38 .38 0 0 0 0 .6 .38 .38 0 0 0 .6-.1M211.5 172.1l-.1-.1-.2 .5a.43 .43 0 0 1-.4 .3 .43 .43 0 0 1-.4-.2v-.3l.6-.4-.2-.3-.1 .2v.3l.5 .6 .2 .1 .1-.1M213.2 172.2a.38 .38 0 0 0-.6-.1 .38 .38 0 0 0 0 .6 .38 .38 0 0 0 .6-.1M213.2 171.6v1.2M213.6 172.3h.7a.38 .38 0 0 0-.5-.2 .38 .38 0 0 0-.2 .4 .38 .38 0 0 0 .4 .3l.3-.2M215.2 172.2a.33 .33 0 0 0-.6 0l.6 .4v.1l-.2 .1-.3-.1-.1-.1M215.6 171.6h.1l-.1 .1zM215.6 172.1v.7M216.7 172v1.1h-.5M216.7 172.2a.38 .38 0 0 0-.6-.1 .38 .38 0 0 0 0 .6 .38 .38 0 0 0 .6-.1"/>
<path d="M217.2 172.2l.2-.2 .3 .1 .1 .7M217.2 172v.8M218.2 171.6v.1zM218.2 172.1v.7M218.7 172.2l.2-.2 .3 .1 .1 .7M218.7 172v.8M220.4 172v.9l-.1 .2h-.4M220.4 172.2a.38 .38 0 0 0-.6-.1 .38 .38 0 0 0 0 .6 .38 .38 0 0 0 .6-.1M221.5 171.6h.1l-.1 .1zM221.5 172.1v.7M222.5 172.2a.33 .33 0 0 0-.5 0l.5 .4v.1l-.2 .1-.3-.1v-.1M223.6 172h.3"/>
<path d="M223.7 171.6v1l.1 .1 .2 .1M224.3 172.2l.3-.2 .3 .1 .1 .7M224.3 171.6v1.2M225.3 172.3h.7a.34 .34 0 0 0-.3-.3 .34 .34 0 0 0-.4 .3v.2a.37 .37 0 0 0 .3 .3 .37 .37 0 0 0 .4-.2M227.1 172.2a.38 .38 0 0 1 .6-.1 .38 .38 0 0 1 0 .6 .38 .38 0 0 1-.6-.1M227.1 172v1.2M228.2 172v.8M228.6 172h-.1l-.3 .3M230 172.2a.38 .38 0 0 1 .6-.1 .38 .38 0 0 1 0 .6 .38 .38 0 0 1-.6-.1M230 172v1.2M231 172.3h.7a.34 .34 0 0 0-.3-.3 .34 .34 0 0 0-.4 .3v.2a.37 .37 0 0 0 .3 .3 .37 .37 0 0 0 .4-.2M232.1 172v.8"/>
<path d="M232.5 172h-.1l-.3 .3M232.7 172h.4M232.9 171.6v1l.1 .1 .2 .1M233.4 172l.3 .8 .4-.8M233.7 172.8l-.2 .3-.2 .1M234.8 173.8v32.1M236.1 172h.4M236.5 171.6h-.2v.2v1M238.4 171.6v1.2l-.8-1.2v1.2M238.8 171.6v1.2M239.3 171.6v1.2M239.3 172.2h.8"/>
<path d="M240.1 171.6v1.2M240.4 171.6l.4 1.2 .5-1.2M241.4 172.8l.4-1.2 .5 1.2M241.6 172.4h.5M243.1 171.6h.8M243.5 171.6v1.2M244.2 172.2h.4M244.9 171.6h-.7v1.2h.7M246 171.9a.48 .48 0 0 0-.6-.2 .48 .48 0 0 0-.2 .6 .43 .43 0 0 0 .3 .5 .43 .43 0 0 0 .5-.3M246.4 172.2h.8M246.4 171.6v1.2M247.2 171.6v1.2"/>
<path d="M248.5 171.6v1.2l-.8-1.2v1.2M249.1 171.6a.56 .56 0 0 1 .7 .6 .56 .56 0 0 1-.7 .5l-.3-.4v-.2zM250.1 171.6v1.2h.7M251.2 171.8l.1-.2a.56 .56 0 0 1 .7 .6 .56 .56 0 0 1-.7 .5l-.3-.4zM253.2 171.9a.48 .48 0 0 0-.7-.2 .48 .48 0 0 0-.2 .6 .43 .43 0 0 0 .4 .5 .43 .43 0 0 0 .5-.5h-.3M253.5 171.6v1.2M254 172.2h.4M254.7 171.6h-.7v1.2h.7M255.8 171.8l-.3-.2h-.4l-.1 .2 .1 .3 .6 .2 .1 .3-.3 .2-.4-.1-.1-.1M256.2 172.7v.1zM258.2 171.6v1.2l-.7-1.2v1.2M259.7 172h.4"/>
<path d="M259.8 171.6v1l.1 .1 .2 .1M261.2 172.2a.38 .38 0 0 1 .5-.1 .38 .38 0 0 1 0 .6 .38 .38 0 0 1-.5-.1M261.2 171.6v1.2M262.2 172.3h.6a.37 .37 0 0 0-.5-.3 .37 .37 0 0 0-.1 .6l.3 .2 .3-.2M264.5 172.2a.38 .38 0 0 0-.6 0l.6 .4-.2 .2-.4-.1v-.1M266 171.6v1.2M267.1 172.2a.38 .38 0 0 0-.6-.1 .38 .38 0 0 0 0 .6 .38 .38 0 0 0 .6-.1M267.1 171.6v1.2M269.3 172v.8M269.7 172l-.2 .1-.2 .2M271.4 172.2a.38 .38 0 0 0-.6-.1 .38 .38 0 0 0 0 .6 .38 .38 0 0 0 .6-.1M272.8 172.2a.38 .38 0 0 1 .6-.1 .38 .38 0 0 1 0 .6 .38 .38 0 0 1-.6-.1"/>
<path d="M272.8 172v1.2M273.8 172l.3 .8 .3-.8M274.1 172.8l-.1 .2-.3 .2M275.4 172h.4M275.6 171.6v1v.1l.2 .1M278.6 172.2a.38 .38 0 0 0-.6-.1 .38 .38 0 0 0 0 .6 .38 .38 0 0 0 .6-.1M278.6 172v.8M279.1 172.2l.2-.2 .3 .1 .1 .7M279.1 172v.8M280 172l.3 .8 .4-.8M280.3 172.8l-.2 .3-.1 .1M282.7 172h.4"/>
<path d="M282.9 171.6v1v.1l.2 .1M283.5 172.2l.3-.2 .3 .1v.7M283.5 171.6v1.2M284.5 172.3h.7a.34 .34 0 0 0-.4-.3 .34 .34 0 0 0-.3 .3v.2a.37 .37 0 0 0 .3 .3 .37 .37 0 0 0 .4-.2M285.6 172v.8M286 172l-.4 .2v.1M287.6 172.2a.38 .38 0 0 0-.5-.1 .38 .38 0 0 0 0 .6 .38 .38 0 0 0 .5-.1M289.1 172.2l.5-.2 .1 .2v.6M289.1 172v.8M290.8 172.2a.38 .38 0 0 0-.6-.1 .38 .38 0 0 0 0 .6 .38 .38 0 0 0 .6-.1M291.1 172.3h.7a.37 .37 0 0 0-.5-.3 .37 .37 0 0 0-.1 .6l.2 .2 .4-.2M292.2 172v.8"/>
<path d="M292.7 172l-.3 .1-.2 .2M292.9 172.2l.3-.2 .3 .1v.7M292.9 172v.8M294 172.7h.1l-.1 .1zM196.6 195.8h98.1M196.6 192.3h98.1M196.6 189h98.1M196.6 185.6h98.1M196.6 183h38.2M196.6 199.2h98.1M207.4 183v16.2M224.1 183v16.2"/>
<path d="M256.2 199.2v3.4M272.8 199.2v3.4M111.8 205.9h182.9M196.6 205.9v-32.1h98.1h-98.1v-3h98.1v35.1M196.6 202.6h98.1"/>
<circle cx="74.6" cy="49.1" r=".49"/>
<circle cx="87.4" cy="91.6" r="4.9"/>
<circle cx="141.6" cy="91.6" r="4.9"/>
<circle cx="92.5" cy="134" r="4.5"/>
<circle cx="92.5" cy="134" r="4.9"/>
<circle cx="103" cy="134" r="4.9"/>
<circle cx="103" cy="134" r="4.5"/>
<circle cx="188" cy="146.8" r=".49"/>
<circle cx="229.3" cy="172.4" r=".4"/>
<circle cx="235.4" cy="172.4" r=".4"/>
<circle cx="259" cy="172.4" r=".4"/>
<circle cx="265.2" cy="172.4" r=".4"/>
<circle cx="268.5" cy="172.4" r=".4"/>
<circle cx="272.1" cy="172.4" r=".4"/>
<circle cx="276.5" cy="172.4" r=".4"/>
<circle cx="282" cy="172.4" r=".4"/>
<circle cx="288.3" cy="172.4" r=".39"/>
</g>
<g fill="#000" stroke="#000" stroke-width=".17">
<path d="M44.7 22.3l.5 2.5h-.9zM219.7 29.3h.2zM61.5 42.1l.4 2.5h-.8zM68.4 49.1l.4 2.4h-.8zM74.6 48.4l.1 .2zM229.4 42.1l.5 2.5h-.8zM74.5 79.9l.1-.1zM44.3 94.1h.9l-.5 2.5zM61.1 94.1h.8l-.4 2.5zM68 94.1h.8l-.4 2.5zM83.9 94.9l.2-.1zM151.3 80.8l2.5-.3v.8z"/>
<path d="M183.5 80.5l2.5 .3-2.5 .5zM228.8 90.1v.2l-.1-.1zM229.1 94.1h.8l-.5 2.5zM217.2 101.7l2.5-.4v.8zM254.3 101.3l2.5 .4-2.5 .4zM66 127l.4 2.5h-.8zM85.6 121.9l2.5-.4v.8zM95 137.7h.2v.1zM157.3 121.5l2.5 .4-2.5 .4zM161.4 143l.2-.1zM65.6 164.2h.8l-.4 2.4zM119.4 166.7l.2-.1-.1 .1z"/>
</g>
<g font-size="3.4">
<text x="25" y="55.9">Tow</text>
<text x="25" y="60">Tractor</text>
<text x="44.7" y="63.4" transform="rotate(-90 44.7 63.4)">1500</text>
<text x="61.4" y="73.3" transform="rotate(-90 61.4 73.3)">1100</text>
<text x="68.3" y="75.7" transform="rotate(-90 68.3 75.7)">960</text>
<text x="229.4" y="73.3" transform="rotate(-90 229.4 73.3)">1100</text>
<text x="165.8" y="80.8">700</text>
<text x="234.1" y="101.6">800</text>
<text x="118.7" y="121.8">1500</text>
<text x="65.9" y="149.7" transform="rotate(-90 65.9 149.7)">800</text>
</g>
<g font-size="2.8">
<text x="59.6" y="39.1">handle</text>
<text x="31.1" y="94.1">coupling pin</text>
<text x="49.7" y="105">steering front wheel</text>
<text x="265.4" y="176.7">NIHVA TECHNOLOGY</text>
<text x="269.1" y="179.6">PVT. LTD.</text>
<text x="284.5" y="179.6">PUNE</text>
</g>
<g font-size="2.4">
<text x="202.6" y="178.3">Tug &amp; Tow wagon for Medium</text>
<text x="202.5" y="181.1">parts with back wall</text>
<text x="236" y="188.1">CLIENT - MERCEDES-BENZ INDIA PVT. LTD</text>
<text x="236" y="191.5">PROJECT - MERCEDES-BENZ INDIA PVT. LTD</text>
<text x="235.8" y="194.9">SITE -</text>
<text x="235.5" y="201.7">SCALE: 01</text>
<text x="235.9" y="198.3">DWG. NO. : NIHVA/16-17/0016/1</text>
<text x="256.9" y="201.7">WT:</text>
<text x="273.8" y="201.7">SHEET: 01 OF 01</text>
</g>
<g font-size="1.9">
<text x="213" y="185.1">SIGN</text>
<text x="226.3" y="185.1">DATE</text>
<text x="265.8" y="185.4">Website:- www.nihva.com</text>
<text x="268.9" y="183.5">Email:- info@nihva.com</text>
<text x="271.1" y="181.6">Tel : 020 66304033</text>
<text x="209.3" y="188">ANIL KHOT</text>
<text x="209.4" y="191.4">ANIL</text>
<text x="225.2" y="187.6">07/05/16</text>
<text x="225.2" y="191">07/05/16</text>
<text x="209.2" y="195">01</text>
</g>
<g font-size="1.8">
<text x="197.1" y="191">CHECK</text>
<text x="197.2" y="188">DRAWN</text>
<text x="197.2" y="194.8">REV.</text>
<text x="197.2" y="198.2">APPROVAL</text>
</g>
<g font-size="1.7">
<text x="197.4" y="200.9">If any queries contact : projects@nihva.com</text>
<text x="205.6" y="204.8">ALL DIMENSION ARE IN mm</text>
</g>
<text font-size="1.6" x="198.5" y="176.2">TITLE</text>
<g font-size="1.4">
<text x="227.8" y="26.7">back wall</text>
<text x="207.9" y="106.4">forklifts blade slots</text>
<text x="110.8" y="134.6">plexiglas</text>
<text x="102.3" y="143.2">2 Tubes for slim long parts</text>
<text x="166.9" y="139.6">spring for erecting of loading bar</text>
<text x="103.3" y="170.4">opening flap</text>
</g>
</svg>
